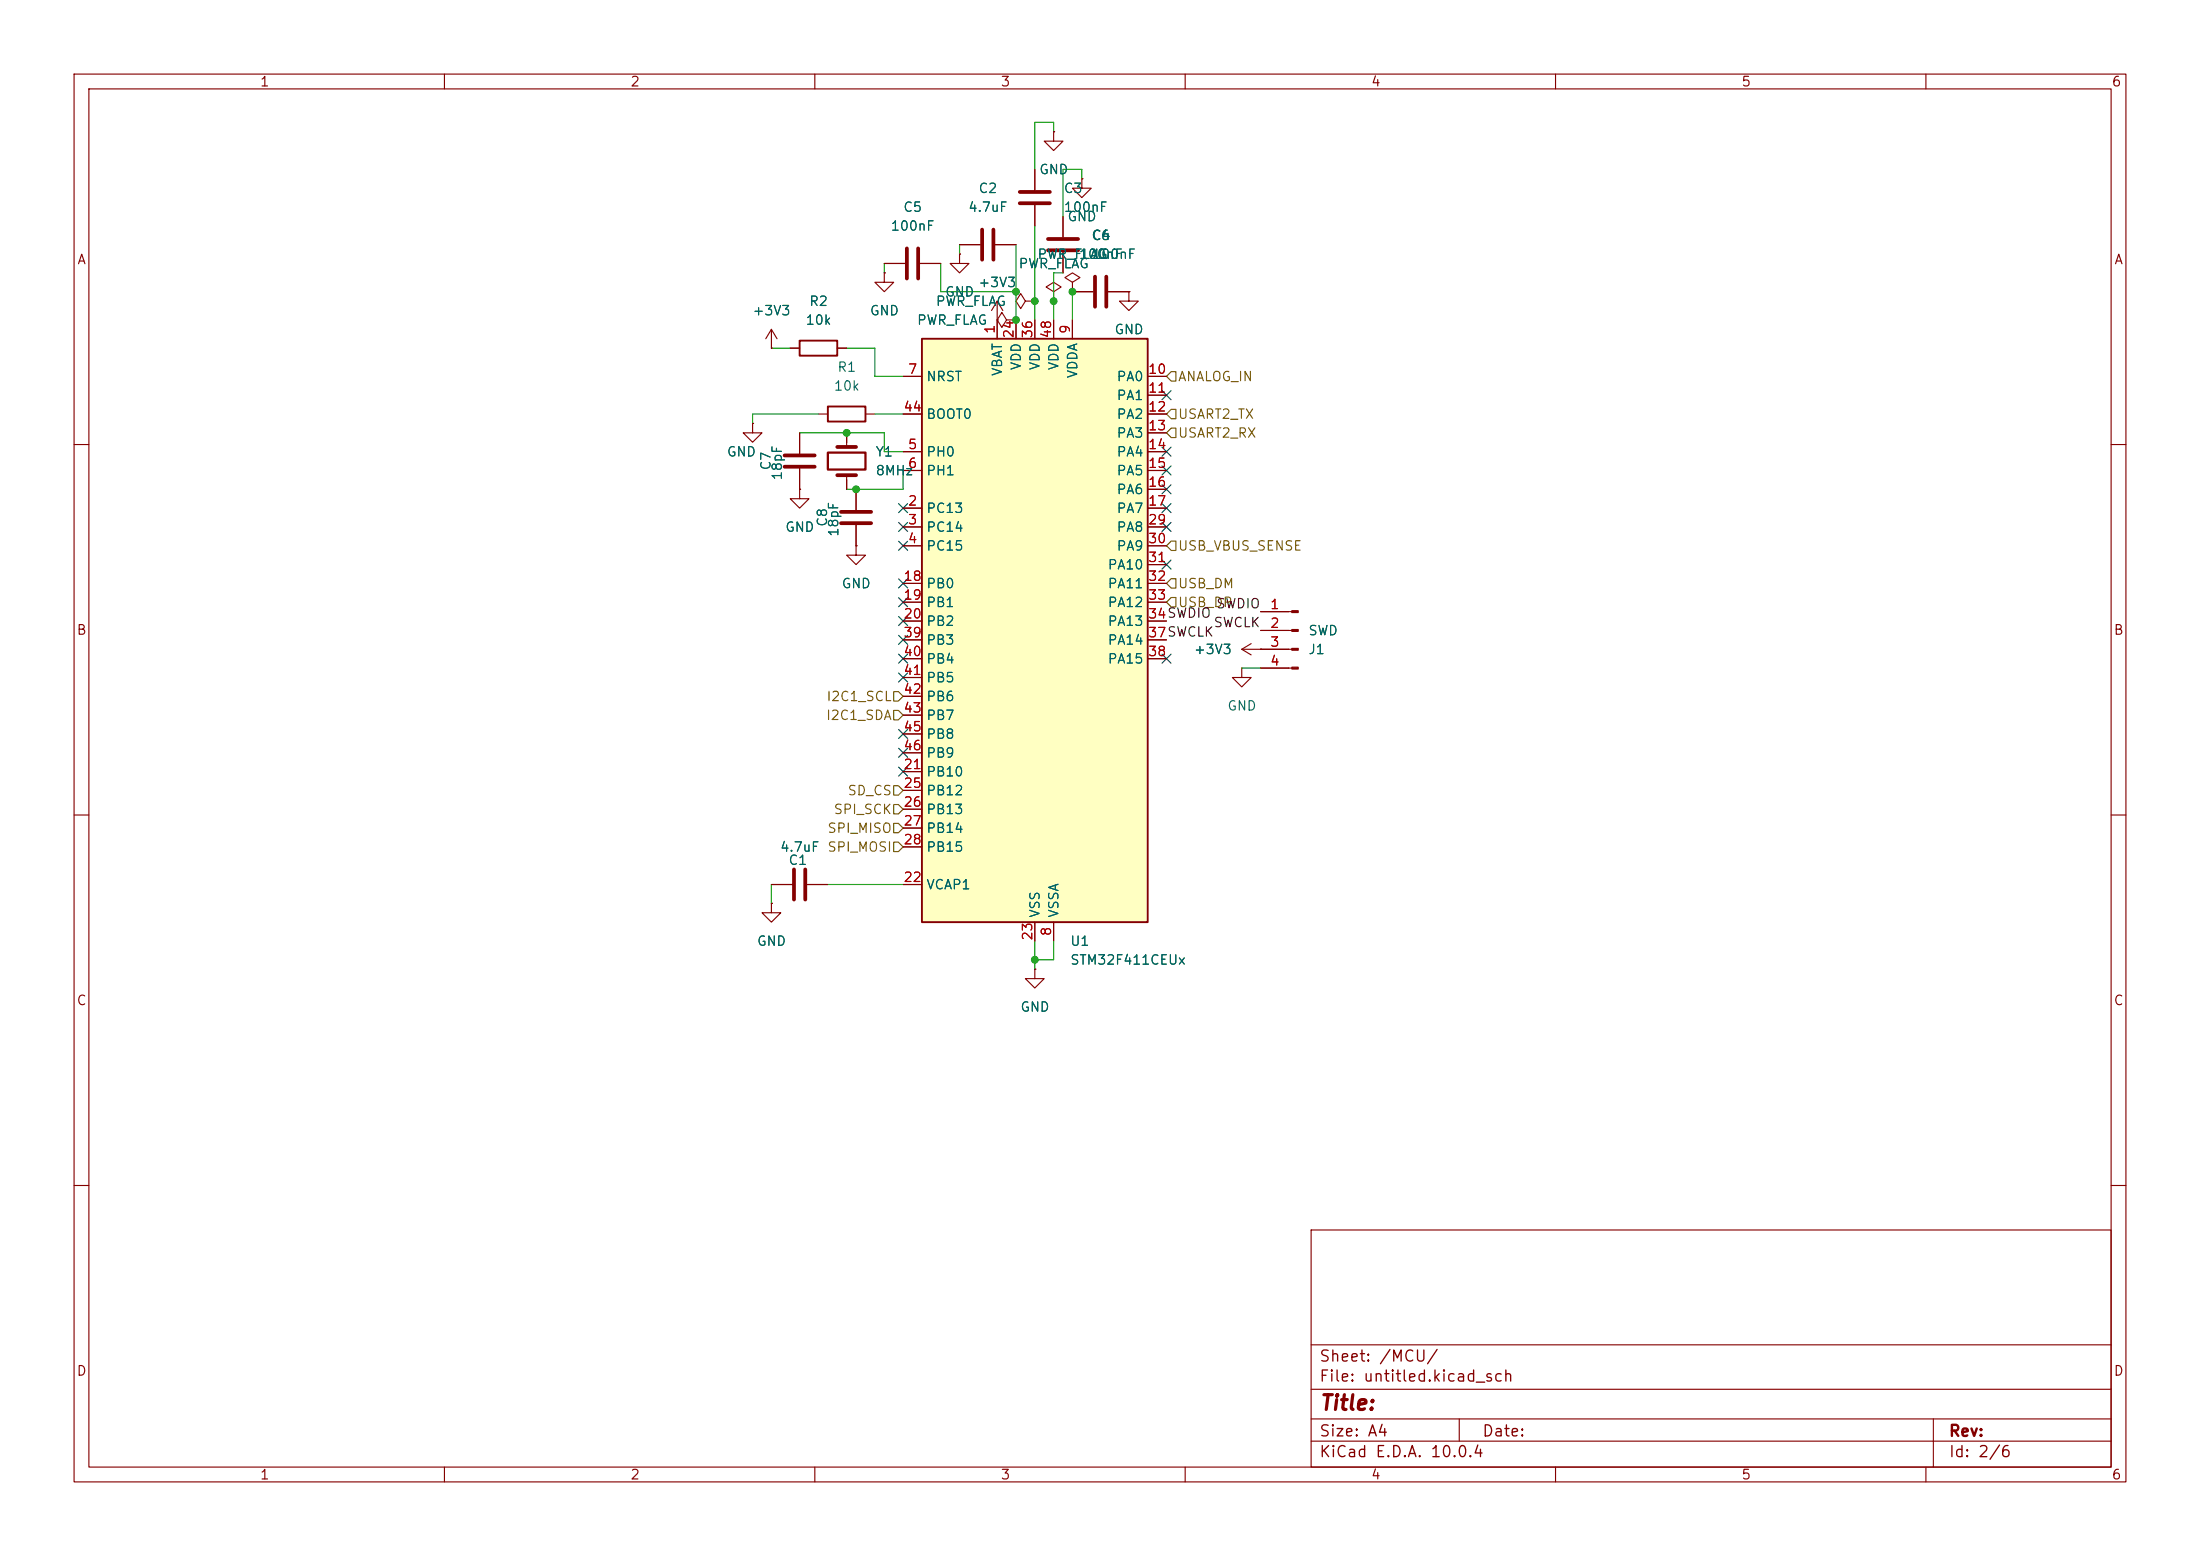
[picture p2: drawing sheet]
<svg xmlns="http://www.w3.org/2000/svg" width="297mm" height="210mm" viewBox="0 0 297 210" stroke-linecap="round" stroke-linejoin="round" font-family="sans-serif">
<g fill="none" stroke="#840000" stroke-width=".15">
<path d="M10 10h277v190h-277zM12 12h273v186h-273zM60 10v2M110 10v2M160 10v2M210 10v2M260 10v2M119.4 36.8v1.3h1.2l-1.2 1.3-1.3-1.3h1.3M119.4 36.8h.1M119.4 35.6h2.8M124.2 35.6h2.8M129.5 34.3v1.3h1.3l-1.3 1.2-1.2-1.2h1.2"/>
<path d="M129.5 34.3h.1M129.5 33h2.8M134.4 33h2.8M139.7 22.9v2.8M139.7 27.7v2.8M142.2 39.4l1.1-.7-1.1-.6-1 .6 1 .7v1.2M143.5 29.2v2.8M143.5 34v2.8M144.8 38.1l1-.6-1-.7-1 .7 1 .6v1.3M144.8 39.4h.1M144.8 39.4h2.8M146 24.1v1.3h1.3l-1.3 1.3-1.2-1.3h1.2"/>
<path d="M146 24.1h.1M149.6 39.4h2.8M152.4 39.4v1.2h1.3l-1.3 1.3-1.3-1.3h1.3M152.4 39.4h.1M101.6 57.2v1.2h1.3l-1.3 1.3-1.3-1.3h1.3M101.6 57.2h.1M104.1 47h.1M104.1 44.5l-.7 1.2M104.1 44.5l.8 1.2M104.1 44.5v2.5M106.7 47h1.2M107.9 58.4v2.8"/>
<path d="M110.5 55.9h1.3M113 47h1.3M114.3 58.4v1.9M116.8 55.9h1.3M134.6 43.2h.1M134.6 40.6l-.7 1.3M134.6 40.6l.8 1.3M134.6 40.6v2.6M135.9 43.2l-.6-1-.7 1 .7 1 .6-1h1.3M137.2 43.2h.1M138.4 40.6l-.6-1-.6 1 .6 1.1 .6-1.1h1.3M139.7 40.6h.1"/>
<path d="M142.2 40.6h.1M10 60h2M107.9 66v1.3h1.3l-1.3 1.3-1.2-1.3h1.2M107.9 66h.1M107.9 63.2v2.8M114.3 64.1v1.9M115.6 73.7v1.2h1.2l-1.2 1.3-1.3-1.3h1.3M115.6 73.7h.1M285 60h2M167.6 90.2v1.2h1.3l-1.3 1.3-1.2-1.3h1.2M167.6 90.2h.1M167.6 87.6l1.3 .8"/>
<path d="M167.6 87.6h6.8M168.9 86.9l-1.3 .7M170.2 87.6h.1M170.2 82.6h4.2M170.2 85.1h4.2M170.2 90.2h4.2M10 110h2M104.1 119.4h2.8M109 119.4h2.8M285 110h2M104.1 121.9v1.3h1.3l-1.3 1.3-1.2-1.3h1.2M104.1 121.9h.1"/>
<path d="M139.7 130.8v1.3h1.3l-1.3 1.3-1.3-1.3h1.3M139.7 130.8h.1M10 160h2M177 166h108v32h-108zM285 160h2M60 198v2M110 198v2M160 198v2M177 194.5h108M177 191.5h108M177 187.5h108M177 181.5h108"/>
<path d="M197 191.5v3M210 198v2M260 198v2M261 191.5v6.5"/>
</g>
<g fill="none" stroke="#840000" stroke-width=".51">
<path d="M122.4 33.5v4.1M124 33.5v4.1M132.6 31v4.1M134.1 31v4.1M137.7 27.4h4M137.7 25.9h4M141.5 33.8h4M141.5 32.3h4M147.8 37.3v4.1M149.4 37.3v4.1M105.9 63h4.1M105.9 61.5h4.1"/>
<path d="M113 64.1h2.6M113 60.3h2.6M107.2 117.3v4.1M108.7 117.3v4.1"/>
</g>
<path d="M111.8 61.1h5v2.3h-5z" fill="none" stroke="#840000" stroke-width=".3"/>
<path d="M107.9 46h5.1v2h-5.1zM111.8 54.9h5v2h-5z" fill="none" stroke="#840000" stroke-width=".25"/>
<g fill="#840000" stroke="#840000" stroke-width=".15">
<path d="M174.4 82.4h.9v.3h-.9z"/>
<path d="M174.4 85h.9v.2h-.9z"/>
<path d="M174.4 87.5h.9v.3h-.9z"/>
<path d="M174.4 90h.9v.3h-.9z"/>
</g>
<path d="M124.5 45.7h30.4v78.8h-30.4z" fill="#ffffc2"/>
<path d="M124.5 45.7h30.4v78.8h-30.4z" fill="none" stroke="#840000" stroke-width=".25"/>
<g fill="none" stroke="#840000" stroke-width=".15">
<path d="M142.2 17.8v1.3h1.3l-1.3 1.2-1.2-1.2h1.2M142.2 17.8h.1M119.4 36.8h.1M119.4 35.6h2.8M124.2 35.6h2.8M129.5 34.3h.1M129.5 33h2.8M134.4 33h2.8M139.7 22.9v2.8M139.7 27.7v2.8M143.5 29.2v2.8M143.5 34v2.8"/>
<path d="M144.8 39.4h.1M144.8 39.4h2.8M146 24.1h.1M149.6 39.4h2.8M152.4 39.4h.1M101.6 57.2h.1M104.1 47h.1M106.7 47h1.2M107.9 58.4v2.8M113 47h1.3M114.3 58.4v1.3M121.9 50.8h2.6"/>
<path d="M121.9 55.9h2.6M134.6 43.2h.1M134.6 43.2v2.5M137.2 43.2h.1M137.2 43.2v2.5M139.7 40.6h.1M139.7 43.2v2.5M142.2 40.6h.1M142.2 43.2v2.5M144.8 43.2v2.5M154.9 50.8h2.6M154.9 53.3h2.6"/>
<path d="M154.9 55.9h2.6M154.9 58.4h2.6M107.9 66h.1M107.9 63.2v2.8M114.3 64.8v1.2M115.6 73.7h.1M115.6 66v2.8M115.6 70.9v2.8M121.9 68.6h2.6M121.9 71.1h2.6M121.9 73.7h2.6M121.9 61h2.6"/>
<path d="M121.9 63.5h2.6M121.9 78.7h2.6M154.9 68.6h2.6M154.9 71.1h2.6M154.9 73.7h2.6M154.9 61h2.6M154.9 63.5h2.6M154.9 66h2.6M154.9 78.7h2.6M154.9 76.2h2.6M121.9 81.3h2.6M121.9 83.8h2.6"/>
<path d="M121.9 86.4h2.6M121.9 88.9h2.6M121.9 91.4h2.6M121.9 94h2.6M121.9 96.5h2.6M121.9 99.1h2.6M154.9 81.3h2.6M154.9 83.8h2.6M154.9 86.4h2.6M154.9 88.9h2.6M170.2 87.6h.1M170.2 82.6h3.8"/>
<path d="M170.2 85.1h3.8M170.2 87.6h3.8M170.2 90.2h3.8M104.1 119.4h2.8M109 119.4h2.8M121.9 104.1h2.6M121.9 119.4h2.6M121.9 106.7h2.6M121.9 109.2h2.6M121.9 111.8h2.6M121.9 114.3h2.6M121.9 101.6h2.6"/>
<path d="M104.1 121.9h.1M139.7 130.8h.1M139.7 124.5v2.5M142.2 124.5v2.5"/>
</g>
<path d="M113.5 70.6h4.1M113.5 69.1h4.1" fill="none" stroke="#840000" stroke-width=".51"/>
<path d="M157.5 50.8l.6-.6h.6v1.2h-.6zM157.5 55.9l.6-.7h.6v1.3h-.6zM157.5 58.4l.6-.6h.6v1.3h-.6zM157.5 73.7l.6-.7h.6v1.3h-.6zM157.5 78.7l.6-.6h.6v1.3h-.6zM120.6 95.9h.7l.6 .6-.6 .7h-.7zM120.6 93.3h.7l.6 .7-.6 .6h-.7zM157.5 81.3l.6-.7h.6v1.3h-.6zM120.6 108.6h.7l.6 .6-.6 .7h-.7zM120.6 111.1h.7l.6 .7-.6 .6h-.7zM120.6 113.7h.7l.6 .6-.6 .6h-.7zM120.6 106h.7l.6 .7-.6 .6h-.7z" fill="none" stroke="#725600" stroke-width=".15"/>
<g fill="none" stroke="#009600" stroke-width=".15">
<path d="M142.2 17.8v-1.3h-2.5v6.4M119.4 35.6v1.2M127 35.6v3.8h10.2M129.5 33v1.3M137.2 33v10.2M139.7 30.5v12.7M143.5 36.8h-1.3v6.4M144.8 39.4v3.8M146 24.1v-1.2h-2.5v6.3M104.1 47h2.6M107.9 58.4h11.5v2.6h2.5M110.5 55.9h-8.9v1.3"/>
<path d="M114.3 47h3.8v3.8h3.8M118.1 55.9h3.8M121.9 63.5v2.5h-7.6M167.6 90.2h2.6M104.1 119.4v2.5M111.8 119.4h10.1M139.7 127v3.8M142.2 127v2.5h-2.5"/>
</g>
<g fill="none" stroke="#000084" stroke-width=".15">
<path d="M156.9 52.7l1.2 1.2M158.1 52.7l-1.2 1.2M121.3 78.1l1.2 1.2M121.3 73.1l1.2 1.2M121.3 70.5l1.2 1.2M121.3 68l1.2 1.2M122.5 78.1l-1.2 1.2M122.5 73.1l-1.2 1.2M122.5 70.5l-1.2 1.2M122.5 68l-1.2 1.2M156.9 75.6l1.2 1.2M156.9 65.4l1.2 1.2"/>
<path d="M156.9 60.4l1.2 1.2M156.9 62.9l1.2 1.2M156.9 68l1.2 1.2M156.9 70.5l1.2 1.2M158.1 75.6l-1.2 1.2M158.1 65.4l-1.2 1.2M158.1 60.4l-1.2 1.2M158.1 62.9l-1.2 1.2M158.1 68l-1.2 1.2M158.1 70.5l-1.2 1.2M121.3 85.8l1.2 1.2M121.3 80.7l1.2 1.2"/>
<path d="M121.3 98.5l1.2 1.2M121.3 90.8l1.2 1.2M121.3 88.3l1.2 1.2M121.3 83.2l1.2 1.2M122.5 85.8l-1.2 1.2M122.5 80.7l-1.2 1.2M122.5 98.5l-1.2 1.2M122.5 90.8l-1.2 1.2M122.5 88.3l-1.2 1.2M122.5 83.2l-1.2 1.2M156.9 88.3l1.2 1.2M158.1 88.3l-1.2 1.2"/>
<path d="M121.3 101l1.2 1.2M121.3 103.5l1.2 1.2M122.5 101l-1.2 1.2M122.5 103.5l-1.2 1.2"/>
</g>
<g fill="#009600" stroke="#009600" stroke-width=".14">
<circle cx="144.8" cy="39.4" r=".46"/>
<circle cx="137.2" cy="39.4" r=".46"/>
<circle cx="137.2" cy="43.2" r=".46"/>
<circle cx="142.2" cy="40.6" r=".46"/>
<circle cx="139.7" cy="40.6" r=".46"/>
<circle cx="114.3" cy="58.4" r=".46"/>
<circle cx="115.6" cy="66" r=".46"/>
<circle cx="139.7" cy="129.5" r=".46"/>
</g>
<text font-size="2" fill="#840000" x="178" y="190.8">Title:</text>
<g font-size="1.5" fill="#840000">
<text x="178" y="184.2">Sheet: /MCU/</text>
<text x="178" y="186.9">File: untitled.kicad_sch</text>
<text x="178" y="197.1">KiCad E.D.A. 10.0.4</text>
<text x="178" y="194.3">Size: A4</text>
<text x="200" y="194.3">Date:</text>
<text x="263" y="194.3">Rev:</text>
<text x="263" y="197.1">Id: 2/6</text>
</g>
<g font-size="1.3" fill="#840000">
<text x="35" y="12">1</text>
<text x="85" y="12">2</text>
<text x="135" y="12">3</text>
<text x="185" y="12">4</text>
<text x="235" y="12">5</text>
<text x="285" y="12">6</text>
<text x="10.3" y="36">A</text>
<text x="285.3" y="36">A</text>
<text x="10.3" y="86">B</text>
<text x="285.3" y="86">B</text>
<text x="10.3" y="136">C</text>
<text x="285.3" y="136">C</text>
<text x="10.3" y="186">D</text>
<text x="285.3" y="186">D</text>
<text x="35" y="200">1</text>
<text x="85" y="200">2</text>
<text x="135" y="200">3</text>
<text x="185" y="200">4</text>
<text x="235" y="200">5</text>
<text x="285" y="200">6</text>
</g>
<g font-size="1.3" fill="#006464">
<text x="140.2" y="23.8">GND</text>
<text x="121.8" y="28.9">C5</text>
<text x="130.6" y="28.9">4.7uF</text>
<text x="132" y="26.4">C2</text>
<text x="143.5" y="26.4">C3</text>
<text x="143.5" y="28.9">100nF</text>
<text x="120.2" y="31.5">100nF</text>
<text x="140" y="35.3">PWR_FLAG</text>
<text x="144" y="30.2">GND</text>
<text x="147.2" y="32.7">C6</text>
<text x="147.3" y="32.7">C4</text>
<text x="147.3" y="35.3">100nF</text>
<text x="109.1" y="41.6">R2</text>
<text x="126.2" y="41.6">PWR_FLAG</text>
<text x="127.5" y="40.3">GND</text>
<text x="132" y="39.1">+3V3</text>
<text x="137.4" y="36.5">PWR_FLAG</text>
<text x="101.5" y="42.9">+3V3</text>
<text x="108.7" y="44.2">10k</text>
<text x="117.3" y="42.9">GND</text>
<text x="123.7" y="44.2">PWR_FLAG</text>
<text x="150.4" y="45.4">GND</text>
<text x="112.5" y="53">10k</text>
<text x="113" y="50.5">R1</text>
<text x="125" y="51.8">NRST</text>
<text x="135.6" y="50.8" transform="rotate(-90 135.6 50.8)">VBAT</text>
<text x="138.1" y="50.1" transform="rotate(-90 138.1 50.1)">VDD</text>
<text x="140.7" y="50.1" transform="rotate(-90 140.7 50.1)">VDD</text>
<text x="143.2" y="50.1" transform="rotate(-90 143.2 50.1)">VDD</text>
<text x="145.8" y="51.1" transform="rotate(-90 145.8 51.1)">VDDA</text>
<text x="150.7" y="51.8">PA0</text>
<text x="125" y="56.9">BOOT0</text>
<text x="150.7" y="54.3">PA1</text>
<text x="150.7" y="56.9">PA2</text>
<text x="150.7" y="59.4">PA3</text>
<text x="98" y="61.9">GND</text>
<text x="104.3" y="63.6" transform="rotate(-90 104.3 63.6)">C7</text>
<text x="105.9" y="64.9" transform="rotate(-90 105.9 64.9)">18pF</text>
<text x="118.1" y="61.9">Y1</text>
<text x="118.1" y="64.5">8MHz</text>
<text x="125" y="61.9">PH0</text>
<text x="125" y="64.5">PH1</text>
<text x="150.7" y="61.9">PA4</text>
<text x="150.7" y="64.5">PA5</text>
<text x="112" y="71.2" transform="rotate(-90 112 71.2)">C8</text>
<text x="125" y="69.6">PC13</text>
<text x="150.7" y="67">PA6</text>
<text x="150.7" y="69.6">PA7</text>
<text x="105.9" y="72.1">GND</text>
<text x="113.5" y="72.5" transform="rotate(-90 113.5 72.5)">18pF</text>
<text x="125" y="72.1">PC14</text>
<text x="125" y="74.6">PC15</text>
<text x="149.5" y="77.2">PA10</text>
<text x="150.7" y="72.1">PA8</text>
<text x="150.7" y="74.6">PA9</text>
<text x="113.5" y="79.7">GND</text>
<text x="125" y="79.7">PB0</text>
<text x="125" y="82.3">PB1</text>
<text x="149.5" y="79.7">PA11</text>
<text x="149.5" y="82.3">PA12</text>
<text x="125" y="84.8">PB2</text>
<text x="125" y="87.3">PB3</text>
<text x="125" y="89.9">PB4</text>
<text x="149.5" y="84.8">PA13</text>
<text x="149.5" y="87.3">PA14</text>
<text x="149.5" y="89.9">PA15</text>
<text x="161.1" y="88.6">+3V3</text>
<text x="176.5" y="88.6">J1</text>
<text x="176.5" y="86.1">SWD</text>
<text x="125" y="92.4">PB5</text>
<text x="125" y="95">PB6</text>
<text x="125" y="97.5">PB7</text>
<text x="125" y="100">PB8</text>
<text x="165.6" y="96.2">GND</text>
<text x="125" y="105.1">PB10</text>
<text x="125" y="107.7">PB12</text>
<text x="125" y="102.6">PB9</text>
<text x="125" y="110.2">PB13</text>
<text x="125" y="112.7">PB14</text>
<text x="105.2" y="115.3">4.7uF</text>
<text x="106.4" y="117">C1</text>
<text x="125" y="115.3">PB15</text>
<text x="125" y="120.4">VCAP1</text>
<text x="140.7" y="124" transform="rotate(-90 140.7 124)">VSS</text>
<text x="143.2" y="124" transform="rotate(-90 143.2 124)">VSSA</text>
<text x="102.1" y="128">GND</text>
<text x="144.4" y="128">U1</text>
<text x="144.4" y="130.5">STM32F411CEUx</text>
<text x="137.7" y="136.9">GND</text>
</g>
<g font-size="1.3" fill="#a90000">
<text x="134.6" y="45.2" transform="rotate(-90 134.6 45.2)">1</text>
<text x="137.1" y="45.8" transform="rotate(-90 137.1 45.8)">24</text>
<text x="139.7" y="45.8" transform="rotate(-90 139.7 45.8)">36</text>
<text x="142.2" y="45.8" transform="rotate(-90 142.2 45.8)">48</text>
<text x="144.8" y="45.2" transform="rotate(-90 144.8 45.2)">9</text>
<text x="122.5" y="50.8">7</text>
<text x="154.9" y="50.8">10</text>
<text x="154.9" y="53.3">11</text>
<text x="121.9" y="55.9">44</text>
<text x="154.9" y="55.9">12</text>
<text x="154.9" y="58.4">13</text>
<text x="122.5" y="60.9">5</text>
<text x="122.5" y="63.5">6</text>
<text x="154.9" y="60.9">14</text>
<text x="154.9" y="63.5">15</text>
<text x="122.5" y="68.6">2</text>
<text x="122.5" y="71.1">3</text>
<text x="154.9" y="66">16</text>
<text x="154.9" y="68.6">17</text>
<text x="154.9" y="71.1">29</text>
<text x="122.5" y="73.6">4</text>
<text x="154.9" y="73.6">30</text>
<text x="154.9" y="76.2">31</text>
<text x="121.9" y="78.7">18</text>
<text x="121.9" y="81.3">19</text>
<text x="121.9" y="83.8">20</text>
<text x="154.9" y="78.7">32</text>
<text x="154.9" y="81.3">33</text>
<text x="154.9" y="83.8">34SWDIO</text>
<text x="154.9" y="83.8">34</text>
<text x="171.4" y="82.5">1</text>
<text x="121.9" y="86.3">39</text>
<text x="121.9" y="88.9">40</text>
<text x="154.9" y="86.3">37SWCLK</text>
<text x="154.9" y="88.9">38</text>
<text x="154.9" y="86.3">37</text>
<text x="171.4" y="85.1">2</text>
<text x="171.4" y="87.6">3</text>
<text x="121.9" y="91.4">41</text>
<text x="121.9" y="94">42</text>
<text x="171.4" y="90.1">4</text>
<text x="121.9" y="96.5">43</text>
<text x="121.9" y="99">45</text>
<text x="121.9" y="101.6">46</text>
<text x="121.9" y="104.1">21</text>
<text x="121.9" y="106.7">25</text>
<text x="121.9" y="109.2">26</text>
<text x="121.9" y="111.7">27</text>
<text x="121.9" y="119.4">22</text>
<text x="121.9" y="114.3">28</text>
<text x="139.7" y="127" transform="rotate(-90 139.7 127)">23</text>
<text x="142.2" y="126.4" transform="rotate(-90 142.2 126.4)">8</text>
</g>
<g font-size="1.3" fill="#725600">
<text x="158.9" y="51.8">ANALOG_IN</text>
<text x="158.9" y="56.9">USART2_TX</text>
<text x="158.9" y="59.4">USART2_RX</text>
<text x="158.9" y="74.6">USB_VBUS_SENSE</text>
<text x="158.9" y="82.3">USB_DP</text>
<text x="158.9" y="79.7">USB_DM</text>
<text x="111.5" y="95">I2C1_SCL</text>
<text x="111.4" y="97.5">I2C1_SDA</text>
<text x="114.3" y="107.7">SD_CS</text>
<text x="111.6" y="112.7">SPI_MISO</text>
<text x="112.5" y="110.2">SPI_SCK</text>
<text x="111.6" y="115.3">SPI_MOSI</text>
</g>
<g font-size="1.3" fill="#0f0f0f">
<text x="164.1" y="82.4">SWDIO</text>
<text x="163.7" y="85">SWCLK</text>
</g>
</svg>
